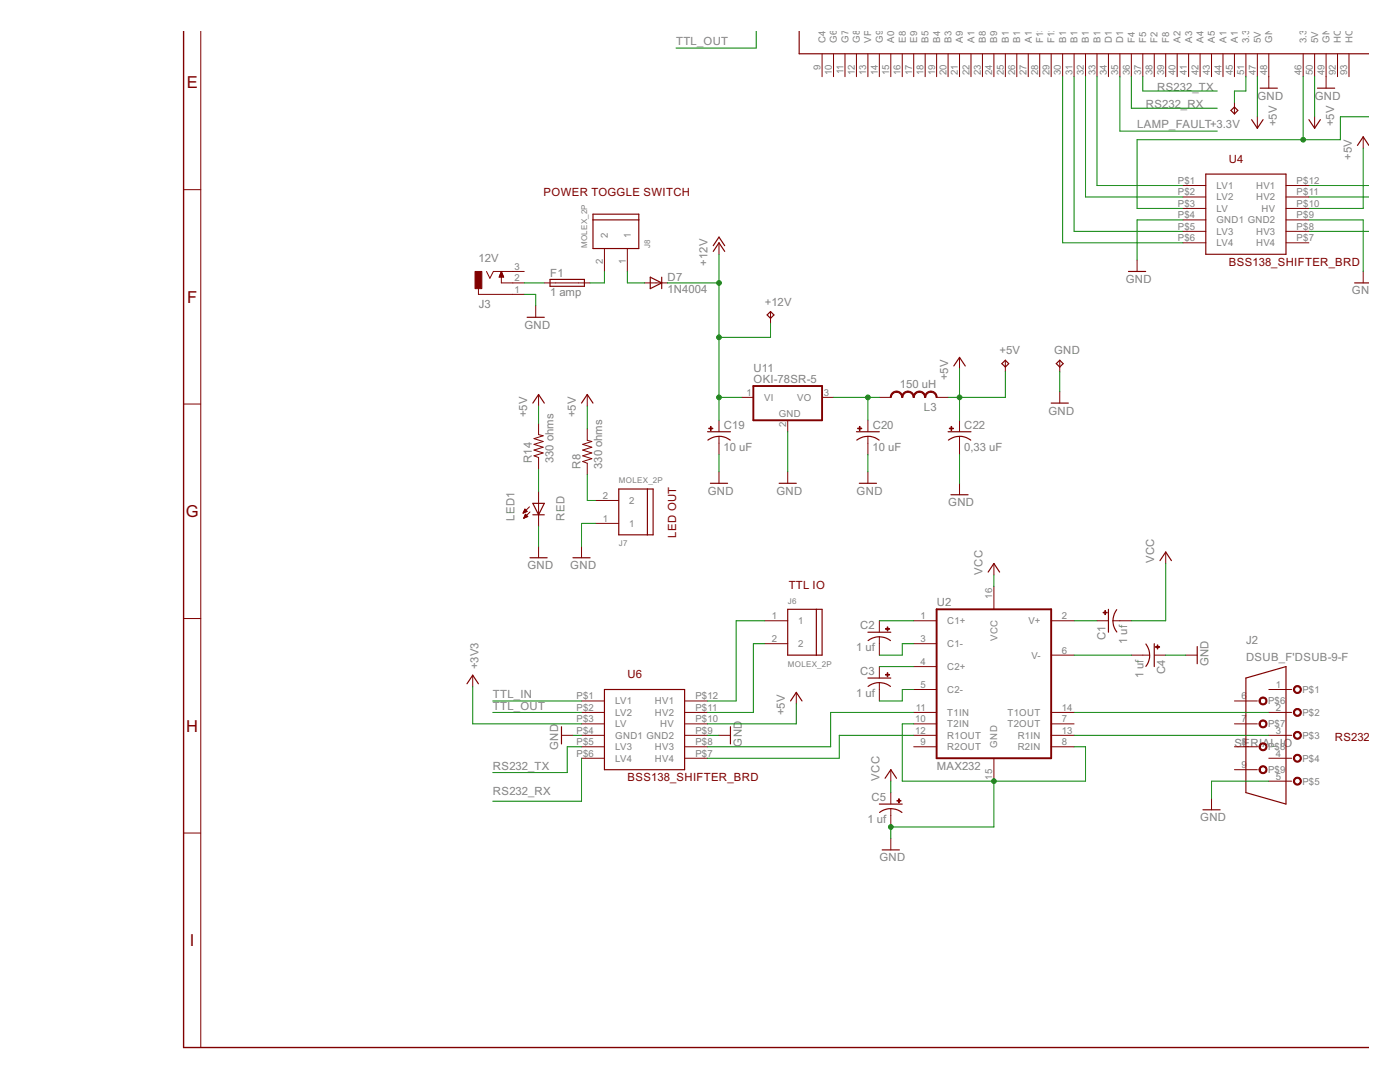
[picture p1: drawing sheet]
<svg xmlns="http://www.w3.org/2000/svg" width="279mm" height="216mm" viewBox="0 0 279 216" stroke-linecap="round" stroke-linejoin="round" font-family="sans-serif">
<path d="M150.3 77h13.8v6.9h-13.8zM186.9 121.6h22.9v29.7h-22.9z" fill="none" stroke="#800000" stroke-width=".38"/>
<g fill="none" stroke="#800000" stroke-width=".2">
<path d="M40.1 6.3v202.7M164.1 10.7v4.6M166.3 10.7v4.6M168.6 10.7v4.6M170.9 10.7v4.6M173.2 10.7v4.6M175.5 10.7v4.6M177.8 10.7v4.6M180.1 10.7v4.6M182.4 10.7v4.6M184.6 10.7v4.6M186.9 10.7v4.6"/>
<path d="M189.2 10.7v4.6M191.5 10.7v4.6M193.8 10.7v4.6M196.1 10.7v4.6M198.4 10.7v4.6M200.6 10.7v4.6M202.9 10.7v4.6M205.2 10.7v4.6M207.5 10.7v4.6M209.8 10.7v4.6M212.1 10.7v4.6M214.4 10.7v4.6"/>
<path d="M216.6 10.7v4.6M218.9 10.7v4.6M221.2 10.7v4.6M223.5 10.7v4.6M225.8 10.7v4.6M228.1 10.7v4.6M230.4 10.7v4.6M232.6 10.7v4.6M234.9 10.7v4.6M237.2 10.7v4.6M239.5 10.7v4.6M241.8 10.7v4.6"/>
<path d="M244.1 10.7v4.6M246.4 10.7v4.6M248.6 10.7v4.6M250.9 10.7v4.6M253.2 10.7v6.9M260.1 10.7v4.6M262.4 10.7v4.6M264.6 10.7v6.9M266.9 10.7v4.6M269.2 10.7v4.6M36.6 37.8h3.5M236.1 37h4.5"/>
<path d="M236.1 39.3h4.5M246.4 20.4v2.3M250.9 23.3v2.3M256.6 37h4.6M256.6 39.3h4.6M262.4 23.3v2.3M272.1 27.3v2.3M95.5 57.6v1.1h9.1M97.1 54.2l.7 1.3 .7-1.3h6.1M99.7 55.2h.8M99.7 55.1h.7M99.7 55h.7"/>
<path d="M99.8 54.9h.6M99.8 54.8h.5M99.9 54.7h.4M99.9 54.6h.3M99.9 54.5h.3M100 54.4h.1M100 54.3h.1M100.1 54.2v2.3h4.5M100.1 54.2l.4 1.1h-.9zM108.6 56.5h9.2M120.6 49.6v4.6M125.2 49.6v4.6"/>
<path d="M128.6 56.5h4.6M143.5 48.5v2.2M226.9 51.9v2.3M236.1 41.6h4.5M236.1 43.9h4.5M236.1 46.2h4.5M236.1 48.5h4.5M256.6 41.6h4.6M256.6 43.9h4.6M256.6 46.2h4.6M256.6 48.5h4.6M272.1 54.2v2.3"/>
<path d="M106.9 61v2.3M107.5 78.7v2.3M117.2 78.7v2.3M148.1 79.3h2.2M153.8 62.2v2.3M164.1 79.3h2.2M175.5 79.3h2.3M186.9 79.3h2.3M191.5 71.3v2.3M200.6 71.9v2.3M211.5 71.9v2.3M211.5 78.2v2.2"/>
<path d="M36.6 80.6h3.5M107.5 84.4v2.3l.9 .3-1.8 .5 1.8 .6-1.8 .6 1.8 .5-1.8 .6 1.8 .6-1.8 .6 .9 .3v2.3M107.5 98.1v6.9M117.2 85.6v2.3l.9 .2-1.8 .6 1.8 .5-1.8 .6 1.8 .6-1.8 .6 1.8 .5-1.8 .6 .9 .3v2.3M118.9 99.9h4.6M143.5 83.9v2.2M143.5 87.1v3.6M143.5 94.1v2.3M157.2 83.9v2.2M157.2 94.1v2.3M173.2 83.9v2.2M173.2 87.1v3.6"/>
<path d="M173.2 94.1v2.3M191.5 83.9v2.2M191.5 87.1v3.6M191.5 96.4v2.3M104.4 102.3h.2M104.5 102.2h.3M104.5 102.1h.6M104.5 103.4h.1M104.6 102h.6M104.6 103.3h.3M104.6 101.9h.5M104.6 103.1h.5"/>
<path d="M104.7 101.8h.2M104.7 103h.6M104.7 101.7h.1M104.7 102.9h.5M104.8 101.6l.4 .4-.8 .4zM104.8 102.8h.3M104.8 102.7h.2M104.9 102.6l-.4 .8M104.9 102.6l.4 .5-.8 .3M104.9 102.6h.1M105.7 101.1l-1.3 1.3M105.8 102.2l-1.3 1.2"/>
<path d="M107.5 109v2.3M116.1 109v2.3M118.9 104.4h4.6M198.4 112.4v2.3M198.4 117v4.6M232.6 110.2v2.2M36.6 123.4h3.5M94.3 134.7v2.3M116.1 139.9h4.5M136.6 139.9h4.6M152.6 123.9h4.6M152.6 128.4h4.6"/>
<path d="M158.9 138.2v2.2M175.5 123.9v2.3M175.5 127.1v3.6M175.5 133v2.3M175.5 136.2v3.7M182.4 123.9h4.5M182.4 137.6h4.5M182.4 128.4h4.5M182.4 133h4.5M209.8 123.9h4.6M209.8 130.7h4.6M218.9 123.9h2.3"/>
<path d="M222.1 123.9h3.7M225.8 130.7h3.6M230.4 130.7h2.2M236.6 130.7h2.3M246.4 139.9h4.5M253.2 137.6h4.6M112.1 146.7h2.2M116.1 142.2h4.5M116.1 146.7h4.5M116.1 151.3h4.5M116.1 144.4h4.5M116.1 149h4.5"/>
<path d="M136.6 142.2h4.6M136.6 146.7h4.6M136.6 151.3h4.6M136.6 144.4h4.6M136.6 149h4.6M143.5 146.7h2.3M177.8 153.6v2.3M177.8 158.2v2.2M182.4 142.2h4.5M182.4 146.7h4.5M182.4 144.4h4.5M182.4 149h4.5"/>
<path d="M198.4 151.3v4.6M209.8 142.2h4.6M209.8 146.7h4.6M209.8 144.4h4.6M209.8 149h4.6M241.8 159.3v2.3M246.4 144.4h4.5M246.4 149h4.5M246.4 153.6h4.5M253.2 142.2h4.6M253.2 146.7h4.6M253.2 151.3h4.6"/>
<path d="M253.2 155.9h4.6M36.6 166.2h3.5M177.8 161.4v3.6M177.8 167.3v2.3"/>
</g>
<g fill="#800000" stroke="#800000" stroke-width=".2">
<path d="M94.8 54.2h1.4v3.4h-1.4z"/>
<path d="M141.5 85.4h.8v.2h-.8z"/>
<path d="M141.8 85.1h.1v.8h-.1z"/>
<path d="M171.2 85.4h.8v.2h-.8z"/>
<path d="M171.5 85.1h.1v.8h-.1z"/>
<path d="M176.7 125.4h.8v.2h-.8z"/>
<path d="M177.1 125.1h.1v.8h-.1z"/>
<path d="M176.7 134.6h.8v.1h-.8z"/>
<path d="M177.1 134.2h.1v.8h-.1z"/>
<path d="M220.5 121.8h.1v.8h-.1z"/>
<path d="M220.2 122.2h.8v.1h-.8z"/>
<path d="M230.9 128.7h.2v.8h-.2z"/>
<path d="M230.6 129h.8v.2h-.8z"/>
<path d="M179 159.7h.8v.2h-.8z"/>
<path d="M179.3 159.4h.2v.8h-.2z"/>
<path d="M189.5 85.4h.8v.2h-.8z"/>
<path d="M189.8 85.1h.1v.8h-.1z"/>
</g>
<g fill="none" stroke="#800000" stroke-width=".23">
<path d="M159.5 6.3v4.4h113.6M251.5 17.6h3.4M262.9 17.6h3.5M240.6 34.7h16v16h-16zM245.7 22l.7-.6 .6 .6-.6 .7zM249.8 23.9l1.1 1.7 1.2-1.7M261.2 23.9l1.2 1.7 1.1-1.7M273.1 28.9l-1-1.6-1.2 1.7M109.8 55.8h6.8v1.3h-6.8zM118.3 42.7h9.2v6.9h-9.2zM118.3 43.9h9.2M129.8 55.3l2.3 1.2-2.3 1.1z"/>
<path d="M132.1 55.3v2.3M142.3 50.2l1.2-1.7 1.1 1.7M142.3 49l1.2-1.7 1.1 1.7M225.2 54.2h3.4M270.3 56.5h2.8M105.2 63.3h3.4M153.1 62.8l.7-.6 .7 .6-.7 .7zM190.4 73l1.1-1.7 1.1 1.7M199.9 72.6l.7-.7 .7 .7-.7 .6zM210.8 72.6l.7-.7 .7 .7-.7 .6zM106.3 80.4l1.2-1.7 1.1 1.7M116.1 80.4l1.1-1.7 1.1 1.7"/>
<path d="M123.5 97.6h6.8v9.1h-6.8zM129.2 97.6v9.1M141.2 86.1h4.6M141.3 87.8a3.7 3.7 0 0 1 4.4 0M141.8 96.4h3.4M155.5 96.4h3.4M170.9 86.1h4.6M171 87.8a3.7 3.7 0 0 1 4.5 0M171.5 96.4h3.4M189.2 86.1h4.6M189.3 87.8a3.7 3.7 0 0 1 4.4 0M189.8 98.7h3.4"/>
<path d="M209.8 80.4h3.4M105.8 111.3h3.4M106.3 100.4h2.3l-1.1 2.3zM106.3 102.7h2.3M114.3 111.3h3.5M197.2 114.2l1.2-1.8 1.1 1.8M231.5 111.9l1.1-1.7 1.2 1.7M93.2 136.4l1.1-1.7 1.2 1.7M120.6 137.6h16v16h-16zM157.2 121.6h6.9v9.1h-6.9zM157.8 139.9l1.1-1.7 1.2 1.7M162.9 121.6v9.1"/>
<path d="M173.2 126.2h4.6M173.2 135.3h4.6M173.2 127.8a3.7 3.7 0 0 1 4.5 0M173.2 137a3.7 3.7 0 0 1 4.5 0M221.2 121.6v4.6M222.9 121.6a3.6 3.6 0 0 0 0 4.5M228.7 128.5l.6 1.3 .1 .9M229.4 130.7l-.2 1.4-.5 .9M230.4 128.4v4.6M238.9 129v3.4M248.6 135.3l8-2.3v27.4l-8-2.2zM112.1 145v3.4"/>
<path d="M145.8 145v3.4M176.6 155.3l1.2-1.7 1.1 1.7M175.5 160.4h4.6M175.5 162.1a3.7 3.7 0 0 1 4.5 0M176.1 169.6h3.4M240.1 161.6h3.4"/>
</g>
<g fill="#800000" stroke="#800000" stroke-width=".2">
<path d="M258.3 137.1a.8 .8 0 0 1 1.3 .1 .8 .8 0 0 1-.5 1.2 .8 .8 0 0 1-1-.8h.3a.57 .57 0 0 1 .8-.5 .57 .57 0 0 1 .1 1 .57 .57 0 0 1-.9-.3v-.2h-.3z" fill-rule="evenodd"/>
<path d="M258.3 141.6a.8 .8 0 0 1 1.3 .1 .8 .8 0 0 1-.5 1.2 .8 .8 0 0 1-1-.7h.3a.57 .57 0 0 1 .8-.5 .57 .57 0 0 1 .1 .9 .57 .57 0 0 1-.9-.3v-.1h-.3z" fill-rule="evenodd"/>
<path d="M258.3 146.2a.8 .8 0 0 1 1.3 .1 .8 .8 0 0 1-.5 1.2 .8 .8 0 0 1-1-.8h.3a.57 .57 0 0 1 .8-.5 .57 .57 0 0 1 .1 1 .57 .57 0 0 1-.9-.3v-.2h-.3z" fill-rule="evenodd"/>
<path d="M258.3 150.8a.8 .8 0 0 1 1.3 .1 .8 .8 0 0 1-.5 1.2 .8 .8 0 0 1-1-.8h.3a.57 .57 0 0 1 .8-.5 .57 .57 0 0 1 .1 1 .57 .57 0 0 1-.9-.3v-.2h-.3z" fill-rule="evenodd"/>
<path d="M258.3 155.4a.8 .8 0 0 1 1.3 0 .8 .8 0 0 1-.5 1.2 .8 .8 0 0 1-1-.7h.3a.57 .57 0 0 1 .8-.5 .57 .57 0 0 1 .1 .9 .57 .57 0 0 1-.9-.2v-.2h-.3z" fill-rule="evenodd"/>
<path d="M251.5 139.4a.8 .8 0 0 1 1.2 0 .8 .8 0 0 1-.4 1.2 .8 .8 0 0 1-1-.7h.2a.57 .57 0 0 1 .8-.5 .57 .57 0 0 1 .1 .9 .57 .57 0 0 1-.9-.2v-.2h-.2z" fill-rule="evenodd"/>
<path d="M251.5 143.9a.8 .8 0 0 1 1.2 .1 .8 .8 0 0 1-.4 1.2 .8 .8 0 0 1-1-.8h.2a.57 .57 0 0 1 .8-.4 .57 .57 0 0 1 .1 .9 .57 .57 0 0 1-.9-.3v-.2h-.2z" fill-rule="evenodd"/>
<path d="M251.5 148.5a.8 .8 0 0 1 1.2 .1 .8 .8 0 0 1-.4 1.2 .8 .8 0 0 1-1-.8h.2a.57 .57 0 0 1 .8-.5 .57 .57 0 0 1 .1 1 .57 .57 0 0 1-.9-.3v-.2h-.2z" fill-rule="evenodd"/>
<path d="M251.5 153.1a.8 .8 0 0 1 1.2 .1 .8 .8 0 0 1-.4 1.2 .8 .8 0 0 1-1-.8h.2a.57 .57 0 0 1 .8-.5 .57 .57 0 0 1 .1 1 .57 .57 0 0 1-.9-.3v-.2h-.2z" fill-rule="evenodd"/>
<path d="M178 78.4l.5-.3 .4-.1v.3l-.7 .3-.3 .7h-.2z" fill-rule="evenodd"/>
<path d="M178.9 78a1.23 1.23 0 0 1 1.3 1.3h-.2l-.4-.7-.7-.3z" fill-rule="evenodd"/>
<path d="M180.3 78.4l.5-.3 .4-.1v.3l-.7 .3-.3 .7h-.2z" fill-rule="evenodd"/>
<path d="M181.2 78a1.23 1.23 0 0 1 1.3 1.3h-.3l-.3-.7-.7-.3z" fill-rule="evenodd"/>
<path d="M182.6 78.4l.5-.3 .4-.1v.3l-.7 .3-.3 .7h-.3l.1-.4z" fill-rule="evenodd"/>
<path d="M183.5 78a1.23 1.23 0 0 1 1.2 1.3h-.2l-.3-.7-.7-.3z" fill-rule="evenodd"/>
<path d="M184.9 78.4l.5-.3 .4-.1v.3l-.7 .3-.4 .7h-.2l.1-.4z" fill-rule="evenodd"/>
<path d="M185.8 78a1.23 1.23 0 0 1 1.2 1.3h-.2l-.3-.7-.7-.3z" fill-rule="evenodd"/>
</g>
<path d="M36.6 6.3v202.7h236.5" fill="none" stroke="#800000" stroke-width=".28"/>
<g fill="none" stroke="#008000" stroke-width=".2">
<path d="M150.9 6.3v3.3h-16M212.1 15.3v33.2h24M214.4 15.3v30.9h21.7M216.6 15.3v24h19.5M218.9 15.3v21.7h17.2M223.5 15.3v10.9h19.4M225.8 15.3v6.3h17.1M228.1 15.3v2.9h14.8M248.6 15.3v2.9h-2.2v2.2M250.9 15.3v8M260.1 15.3v12.6M262.4 15.3v8"/>
<path d="M261.2 37h11.9M261.2 39.3h11.9M272.1 29.6v12h-10.9M273.1 23.3h-5.6v4.6h-40.6v13.7h9.2M104.6 56.5h4M104.6 58.7h2.3v2.3M120.6 54.2v2.3h-2.8M125.2 54.2v2.3h3.4M133.2 56.5h10.3M143.5 50.7v33.2M236.1 43.9h-9.2v8M261.2 43.9h10.9v10.3"/>
<path d="M261.2 46.2h11.9M143.5 79.3h4.6M153.8 64.5v2.8h-10.3M166.3 79.3h9.2M173.2 79.3v4.6M191.5 73.6v10.3M200.6 74.2v5.1h-11.4M211.5 74.2v4M107.5 81v3.4M107.5 93.6v4.5M117.2 81v4.6M117.2 94.7v5.2h1.7"/>
<path d="M143.5 90.7v3.4M157.2 86.1v8M173.2 90.7v3.4M191.5 90.7v5.7M107.5 105v4M118.9 104.4h-2.8v4.6M198.4 114.7v2.3M232.6 112.4v11.5h-6.8M94.3 137v7.4h21.8M98.3 139.9h17.8M152.6 123.9h-5.7v16h-5.7M152.6 128.4h-2.3v13.8h-9.1"/>
<path d="M175.5 123.9h6.9M175.5 133h6.9M182.4 128.4h-2.3v2.3h-4.6M182.4 137.6h-2.3v2.3h-4.6M214.4 123.9h4.5M214.4 130.7h11.4M232.6 130.7h4M98.3 142.2h17.8M114.3 146.7h1.8M116.1 149h-2.9v5.2h-14.9M116.1 151.3v8.6h-17.8M141.2 146.7h2.3"/>
<path d="M158.9 140.4v4h-17.7M177.8 155.9v2.3M182.4 144.4h-2.3v11.5h36.5v-6.9h-2.2M182.4 142.2h-16.6v6.8h-24.6M182.4 146.7h-14.9v4.6h-26.3M198.4 155.9v9.1h-20.6v2.3M214.4 142.2h38.8M214.4 146.7h38.8M253.2 155.9h-11.4v3.4"/>
</g>
<g fill="#008000" stroke="#008000" stroke-width=".2">
<circle cx="173.2" cy="79.3" r=".47"/>
<circle cx="191.5" cy="79.3" r=".47"/>
<circle cx="143.5" cy="56.5" r=".47"/>
<circle cx="143.5" cy="79.3" r=".47"/>
<circle cx="143.5" cy="67.3" r=".47"/>
<circle cx="198.4" cy="155.9" r=".47"/>
<circle cx="177.8" cy="165" r=".47"/>
<circle cx="260.1" cy="27.9" r=".47"/>
</g>
<g font-size="3.7" fill="#800000">
<text x="37.3" y="17.6">E</text>
<text x="37.3" y="60.4">F</text>
<text x="37.1" y="103.2">G</text>
<text x="37.2" y="146">H</text>
<text x="37.9" y="188.8">I</text>
</g>
<g font-size="2.5" fill="#808080">
<text x="135" y="9">TTL_OUT</text>
<text x="228.7" y="21.6">RS232_RX</text>
<text x="231" y="18.2">RS232_TX</text>
<text x="251" y="19.9">GND</text>
<text x="262.4" y="19.9">GND</text>
<text x="227" y="25.6">LAMP_FAULT+3.3V</text>
<text x="254.8" y="25.2" transform="rotate(-90 254.8 25.2)">+5V</text>
<text x="266.2" y="25.2" transform="rotate(-90 266.2 25.2)">+5V</text>
<text x="269.8" y="31.9" transform="rotate(-90 269.8 31.9)">+5V</text>
<text x="95.5" y="52.3">12V</text>
<text x="141.2" y="53" transform="rotate(-90 141.2 53)">+12V</text>
<text x="109.8" y="59.1">1 amp</text>
<text x="109.8" y="55.2">F1</text>
<text x="133.2" y="58.5">1N4004</text>
<text x="133.2" y="56">D7</text>
<text x="224.7" y="56.4">GND</text>
<text x="269.8" y="58.7">GND</text>
<text x="95.5" y="61.5">J3</text>
<text x="104.7" y="65.6">GND</text>
<text x="152.6" y="61">+12V</text>
<text x="199.5" y="70.7">+5V</text>
<text x="210.4" y="70.7">GND</text>
<text x="150.4" y="76.4">OKI-78SR-5</text>
<text x="150.4" y="74.2">U11</text>
<text x="179.6" y="77.5">150 uH</text>
<text x="189.2" y="75.9" transform="rotate(-90 189.2 75.9)">+5V</text>
<text x="105.2" y="83.3" transform="rotate(-90 105.2 83.3)">+5V</text>
<text x="114.9" y="83.3" transform="rotate(-90 114.9 83.3)">+5V</text>
<text x="184.4" y="82.1">L3</text>
<text x="209.2" y="82.7">GND</text>
<text x="144.4" y="89.9">10 uF</text>
<text x="144.4" y="85.6">C19</text>
<text x="174.1" y="89.9">10 uF</text>
<text x="174.2" y="85.6">C20</text>
<text x="192.4" y="89.9">0,33 uF</text>
<text x="192.4" y="85.6">C22</text>
<text x="106.1" y="92.4" transform="rotate(-90 106.1 92.4)">R14</text>
<text x="110.5" y="92.4" transform="rotate(-90 110.5 92.4)">330 ohms</text>
<text x="115.9" y="93.5" transform="rotate(-90 115.9 93.5)">R8</text>
<text x="120.2" y="93.6" transform="rotate(-90 120.2 93.6)">330 ohms</text>
<text x="141.2" y="98.7">GND</text>
<text x="155" y="98.7">GND</text>
<text x="171" y="98.7">GND</text>
<text x="189.2" y="101">GND</text>
<text x="102.7" y="103.9" transform="rotate(-90 102.7 103.9)">LED1</text>
<text x="112.6" y="103.9" transform="rotate(-90 112.6 103.9)">RED</text>
<text x="105.2" y="113.6">GND</text>
<text x="113.8" y="113.6">GND</text>
<text x="230.4" y="112.4" transform="rotate(-90 230.4 112.4)">VCC</text>
<text x="196.1" y="114.7" transform="rotate(-90 196.1 114.7)">VCC</text>
<text x="171.7" y="125.6">C2</text>
<text x="187" y="121">U2</text>
<text x="170.9" y="129.9">1 uf</text>
<text x="220.6" y="127.7" transform="rotate(-90 220.6 127.7)">C1</text>
<text x="225" y="128.5" transform="rotate(-90 225 128.5)">1 uf</text>
<text x="248.7" y="131.9">DSUB_F'DSUB-9-F</text>
<text x="248.7" y="128.4">J2</text>
<text x="95.5" y="133.6" transform="rotate(-90 95.5 133.6)">+3V3</text>
<text x="171.7" y="134.7">C3</text>
<text x="228.2" y="135.4" transform="rotate(-90 228.2 135.4)">1 uf</text>
<text x="232.5" y="134.6" transform="rotate(-90 232.5 134.6)">C4</text>
<text x="241.2" y="133" transform="rotate(-90 241.2 133)">GND</text>
<text x="98.4" y="139.3">TTL_IN</text>
<text x="98.4" y="141.6">TTL_OUT</text>
<text x="156.6" y="142.7" transform="rotate(-90 156.6 142.7)">+5V</text>
<text x="170.9" y="139.1">1 uf</text>
<text x="111.4" y="149.7" transform="rotate(-90 111.4 149.7)">GND</text>
<text x="148.1" y="149" transform="rotate(-90 148.1 149)">GND</text>
<text x="246.4" y="149">SERIAL IO</text>
<text x="98.4" y="153.6">RS232_TX</text>
<text x="175.5" y="155.8" transform="rotate(-90 175.5 155.8)">VCC</text>
<text x="187" y="153.6">MAX232</text>
<text x="98.4" y="158.7">RS232_RX</text>
<text x="173.9" y="159.9">C5</text>
<text x="173.1" y="164.2">1 uf</text>
<text x="239.5" y="163.9">GND</text>
<text x="175.5" y="171.9">GND</text>
</g>
<g font-size="2.5" fill="#800000">
<text x="245.2" y="32.4">U4</text>
<text x="108.5" y="39.2">POWER TOGGLE SWITCH</text>
<text x="245.2" y="53">BSS138_SHIFTER_BRD</text>
<text x="134.9" y="107.3" transform="rotate(-90 134.9 107.3)">LED OUT</text>
<text x="157.4" y="117.5">TTL IO</text>
<text x="125.2" y="135.3">U6</text>
<text x="266.4" y="147.8">RS232 CONN</text>
<text x="125.2" y="155.9">BSS138_SHIFTER_BRD</text>
</g>
<g font-size="2.1" fill="#808080">
<text x="164.7" y="8.6" transform="rotate(-90 164.7 8.6)">C4</text>
<text x="167" y="8.6" transform="rotate(-90 167 8.6)">G6</text>
<text x="169.3" y="8.6" transform="rotate(-90 169.3 8.6)">G7</text>
<text x="171.6" y="8.6" transform="rotate(-90 171.6 8.6)">G8</text>
<text x="173.9" y="8.6" transform="rotate(-90 173.9 8.6)">VPP2</text>
<text x="176.2" y="8.6" transform="rotate(-90 176.2 8.6)">G9</text>
<text x="178.5" y="8.6" transform="rotate(-90 178.5 8.6)">A0</text>
<text x="180.7" y="8.6" transform="rotate(-90 180.7 8.6)">E8</text>
<text x="183" y="8.6" transform="rotate(-90 183 8.6)">E9</text>
<text x="185.3" y="8.6" transform="rotate(-90 185.3 8.6)">B5</text>
<text x="187.6" y="8.6" transform="rotate(-90 187.6 8.6)">B4</text>
<text x="189.9" y="8.6" transform="rotate(-90 189.9 8.6)">B3</text>
<text x="192.2" y="8.6" transform="rotate(-90 192.2 8.6)">A9</text>
<text x="194.5" y="8.6" transform="rotate(-90 194.5 8.6)">A10</text>
<text x="196.7" y="8.6" transform="rotate(-90 196.7 8.6)">B8</text>
<text x="199" y="8.6" transform="rotate(-90 199 8.6)">B9</text>
<text x="201.3" y="8.6" transform="rotate(-90 201.3 8.6)">B10</text>
<text x="203.6" y="8.6" transform="rotate(-90 203.6 8.6)">B11</text>
<text x="205.9" y="8.6" transform="rotate(-90 205.9 8.6)">A1</text>
<text x="208.2" y="8.6" transform="rotate(-90 208.2 8.6)">F13</text>
<text x="210.5" y="8.6" transform="rotate(-90 210.5 8.6)">F12</text>
<text x="212.7" y="8.6" transform="rotate(-90 212.7 8.6)">B12</text>
<text x="215" y="8.6" transform="rotate(-90 215 8.6)">B13</text>
<text x="217.3" y="8.6" transform="rotate(-90 217.3 8.6)">B14</text>
<text x="219.6" y="8.6" transform="rotate(-90 219.6 8.6)">B15</text>
<text x="221.9" y="8.6" transform="rotate(-90 221.9 8.6)">D14</text>
<text x="224.2" y="8.6" transform="rotate(-90 224.2 8.6)">D15</text>
<text x="226.5" y="8.6" transform="rotate(-90 226.5 8.6)">F4</text>
<text x="228.8" y="8.6" transform="rotate(-90 228.8 8.6)">F5</text>
<text x="231" y="8.6" transform="rotate(-90 231 8.6)">F2</text>
<text x="233.3" y="8.6" transform="rotate(-90 233.3 8.6)">F8</text>
<text x="235.6" y="8.6" transform="rotate(-90 235.6 8.6)">A2</text>
<text x="237.9" y="8.6" transform="rotate(-90 237.9 8.6)">A3</text>
<text x="240.2" y="8.6" transform="rotate(-90 240.2 8.6)">A4</text>
<text x="242.5" y="8.6" transform="rotate(-90 242.5 8.6)">A5</text>
<text x="244.8" y="8.6" transform="rotate(-90 244.8 8.6)">A14</text>
<text x="247" y="8.6" transform="rotate(-90 247 8.6)">A15</text>
<text x="249.3" y="8.6" transform="rotate(-90 249.3 8.6)">3.3V2</text>
<text x="251.6" y="8.6" transform="rotate(-90 251.6 8.6)">5V</text>
<text x="253.9" y="8.6" transform="rotate(-90 253.9 8.6)">GND2</text>
<text x="260.8" y="8.6" transform="rotate(-90 260.8 8.6)">3.3V3</text>
<text x="263" y="8.6" transform="rotate(-90 263 8.6)">5V2</text>
<text x="265.3" y="8.6" transform="rotate(-90 265.3 8.6)">GND3</text>
<text x="267.6" y="8.6" transform="rotate(-90 267.6 8.6)">HOST1</text>
<text x="269.9" y="8.6" transform="rotate(-90 269.9 8.6)">HOST2</text>
<text x="163.7" y="13.9" transform="rotate(-90 163.7 13.9)">9</text>
<text x="166" y="15" transform="rotate(-90 166 15)">10</text>
<text x="168.3" y="14.8" transform="rotate(-90 168.3 14.8)">11</text>
<text x="170.6" y="15" transform="rotate(-90 170.6 15)">12</text>
<text x="172.9" y="15" transform="rotate(-90 172.9 15)">13</text>
<text x="175.2" y="15" transform="rotate(-90 175.2 15)">14</text>
<text x="177.5" y="15" transform="rotate(-90 177.5 15)">15</text>
<text x="179.7" y="15" transform="rotate(-90 179.7 15)">16</text>
<text x="182" y="15" transform="rotate(-90 182 15)">17</text>
<text x="184.3" y="15" transform="rotate(-90 184.3 15)">18</text>
<text x="186.6" y="15" transform="rotate(-90 186.6 15)">19</text>
<text x="188.9" y="15" transform="rotate(-90 188.9 15)">20</text>
<text x="191.2" y="15" transform="rotate(-90 191.2 15)">21</text>
<text x="193.5" y="15" transform="rotate(-90 193.5 15)">22</text>
<text x="195.7" y="15" transform="rotate(-90 195.7 15)">23</text>
<text x="198" y="15" transform="rotate(-90 198 15)">24</text>
<text x="200.3" y="15" transform="rotate(-90 200.3 15)">25</text>
<text x="202.6" y="15" transform="rotate(-90 202.6 15)">26</text>
<text x="204.9" y="15" transform="rotate(-90 204.9 15)">27</text>
<text x="207.2" y="15" transform="rotate(-90 207.2 15)">28</text>
<text x="209.5" y="15" transform="rotate(-90 209.5 15)">29</text>
<text x="211.7" y="15" transform="rotate(-90 211.7 15)">30</text>
<text x="214" y="15" transform="rotate(-90 214 15)">31</text>
<text x="216.3" y="15" transform="rotate(-90 216.3 15)">32</text>
<text x="218.6" y="15" transform="rotate(-90 218.6 15)">33</text>
<text x="220.9" y="15" transform="rotate(-90 220.9 15)">34</text>
<text x="223.2" y="15" transform="rotate(-90 223.2 15)">35</text>
<text x="225.5" y="15" transform="rotate(-90 225.5 15)">36</text>
<text x="227.7" y="15" transform="rotate(-90 227.7 15)">37</text>
<text x="230" y="15" transform="rotate(-90 230 15)">38</text>
<text x="232.3" y="15" transform="rotate(-90 232.3 15)">39</text>
<text x="234.6" y="15" transform="rotate(-90 234.6 15)">40</text>
<text x="236.9" y="15" transform="rotate(-90 236.9 15)">41</text>
<text x="239.2" y="15" transform="rotate(-90 239.2 15)">42</text>
<text x="241.5" y="15" transform="rotate(-90 241.5 15)">43</text>
<text x="243.7" y="15" transform="rotate(-90 243.7 15)">44</text>
<text x="246" y="15" transform="rotate(-90 246 15)">45</text>
<text x="248.3" y="15" transform="rotate(-90 248.3 15)">51</text>
<text x="250.6" y="15" transform="rotate(-90 250.6 15)">47</text>
<text x="252.9" y="15" transform="rotate(-90 252.9 15)">48</text>
<text x="259.7" y="15" transform="rotate(-90 259.7 15)">46</text>
<text x="262" y="15" transform="rotate(-90 262 15)">50</text>
<text x="264.3" y="15" transform="rotate(-90 264.3 15)">49</text>
<text x="266.6" y="15" transform="rotate(-90 266.6 15)">92</text>
<text x="268.9" y="15" transform="rotate(-90 268.9 15)">93</text>
<text x="235.1" y="36.7">P$1</text>
<text x="235.1" y="39">P$2</text>
<text x="235.1" y="41.3">P$3</text>
<text x="242.8" y="37.7">LV1</text>
<text x="242.8" y="40">LV2</text>
<text x="250.7" y="40">HV2</text>
<text x="250.7" y="37.7">HV1</text>
<text x="258.8" y="41.3">P$10</text>
<text x="258.8" y="39">P$11</text>
<text x="258.8" y="36.7">P$12</text>
<text x="121.3" y="47.5" transform="rotate(-90 121.3 47.5)">2</text>
<text x="125.9" y="47.5" transform="rotate(-90 125.9 47.5)">1</text>
<text x="235.1" y="43.6">P$4</text>
<text x="235.1" y="45.8">P$5</text>
<text x="242.8" y="42.3">LV</text>
<text x="242.8" y="44.6">GND1 GND2</text>
<text x="242.8" y="46.8">LV3</text>
<text x="250.7" y="46.8">HV3</text>
<text x="251.8" y="42.3">HV</text>
<text x="258.8" y="45.8">P$8</text>
<text x="258.8" y="43.6">P$9</text>
<text x="102.7" y="53.8">3</text>
<text x="120.3" y="52.8" transform="rotate(-90 120.3 52.8)">2</text>
<text x="124.9" y="52.8" transform="rotate(-90 124.9 52.8)">1</text>
<text x="235.1" y="48.1">P$6</text>
<text x="242.8" y="49.1">LV4</text>
<text x="250.7" y="49.1">HV4</text>
<text x="258.8" y="48.1">P$7</text>
<text x="102.7" y="58.4">1</text>
<text x="102.7" y="56.1">2</text>
<text x="148.9" y="79">1</text>
<text x="152.5" y="80">VI</text>
<text x="155.4" y="83.2">GND</text>
<text x="159.1" y="80">VO</text>
<text x="164.4" y="79">3</text>
<text x="156.9" y="85.3" transform="rotate(-90 156.9 85.3)">2</text>
<text x="120.3" y="99.6">2</text>
<text x="125.6" y="100.6">2</text>
<text x="120.3" y="104.1">1</text>
<text x="125.6" y="105.1">1</text>
<text x="198" y="119.5" transform="rotate(-90 198 119.5)">16</text>
<text x="154" y="123.6">1</text>
<text x="159.3" y="124.6">1</text>
<text x="183.7" y="123.6">1</text>
<text x="189.1" y="124.6">C1+</text>
<text x="205.2" y="124.6">V+</text>
<text x="211.9" y="123.6">2</text>
<text x="154" y="128.1">2</text>
<text x="159.3" y="129.1">2</text>
<text x="183.7" y="128.1">3</text>
<text x="189.1" y="129.1">C1-</text>
<text x="199" y="127.9" transform="rotate(-90 199 127.9)">VCC</text>
<text x="205.8" y="131.4">V-</text>
<text x="211.9" y="130.4">6</text>
<text x="183.7" y="132.7">4</text>
<text x="183.7" y="137.3">5</text>
<text x="189.1" y="133.7">C2+</text>
<text x="254.6" y="137.3">1</text>
<text x="115.1" y="139.6">P$1</text>
<text x="115.1" y="141.8">P$2</text>
<text x="122.8" y="140.6">LV1</text>
<text x="122.8" y="142.8">LV2</text>
<text x="130.7" y="142.8">HV2</text>
<text x="130.7" y="140.6">HV1</text>
<text x="138.8" y="141.8">P$11</text>
<text x="138.8" y="139.6">P$12</text>
<text x="182.8" y="141.8">11</text>
<text x="189.1" y="138.3">C2-</text>
<text x="189.1" y="142.8">T1IN</text>
<text x="201.1" y="142.8">T1OUT</text>
<text x="211.9" y="141.8">14</text>
<text x="247.7" y="139.6">6</text>
<text x="253.1" y="140.6">P$6</text>
<text x="254.6" y="141.8">2</text>
<text x="259.9" y="138.3">P$1</text>
<text x="259.9" y="142.8">P$2</text>
<text x="115.1" y="144.1">P$3</text>
<text x="115.1" y="146.4">P$4</text>
<text x="115.1" y="148.7">P$5</text>
<text x="122.8" y="145.1">LV</text>
<text x="122.8" y="147.4">GND1 GND2</text>
<text x="122.8" y="149.7">LV3</text>
<text x="130.7" y="149.7">HV3</text>
<text x="131.7" y="145.1">HV</text>
<text x="138.8" y="148.7">P$8</text>
<text x="138.8" y="146.4">P$9</text>
<text x="138.8" y="144.1">P$10</text>
<text x="182.7" y="144.1">10</text>
<text x="182.7" y="146.4">12</text>
<text x="183.7" y="148.7">9</text>
<text x="189.1" y="145.1">T2IN</text>
<text x="189.1" y="147.4">R1OUT</text>
<text x="189.1" y="149.7">R2OUT</text>
<text x="199" y="149.2" transform="rotate(-90 199 149.2)">GND</text>
<text x="201.1" y="145.1">T2OUT</text>
<text x="203.1" y="147.4">R1IN</text>
<text x="203.1" y="149.7">R2IN</text>
<text x="211.9" y="144.1">7</text>
<text x="211.9" y="146.4">13</text>
<text x="211.9" y="148.7">8</text>
<text x="247.7" y="144.1">7</text>
<text x="247.7" y="148.7">8</text>
<text x="253.1" y="145.1">P$7</text>
<text x="253.1" y="149.7">P$8</text>
<text x="254.6" y="146.4">3</text>
<text x="259.9" y="147.4">P$3</text>
<text x="115.1" y="151">P$6</text>
<text x="122.8" y="152">LV4</text>
<text x="130.7" y="152">HV4</text>
<text x="138.8" y="151">P$7</text>
<text x="198" y="155.6" transform="rotate(-90 198 155.6)">15</text>
<text x="247.7" y="153.3">9</text>
<text x="253.1" y="154.3">P$9</text>
<text x="254.6" y="151">4</text>
<text x="254.6" y="155.6">5</text>
<text x="259.9" y="152">P$4</text>
<text x="259.9" y="156.6">P$5</text>
</g>
<g font-size="1.8" fill="#808080">
<text x="117.2" y="49.6" transform="rotate(-90 117.2 49.6)">MOLEX_2P</text>
<text x="129.8" y="49.6" transform="rotate(-90 129.8 49.6)">J8</text>
<text x="123.5" y="96.4">MOLEX_2P</text>
<text x="123.5" y="109">J7</text>
<text x="157.2" y="120.4">J6</text>
<text x="157.2" y="133">MOLEX_2P</text>
</g>
</svg>
